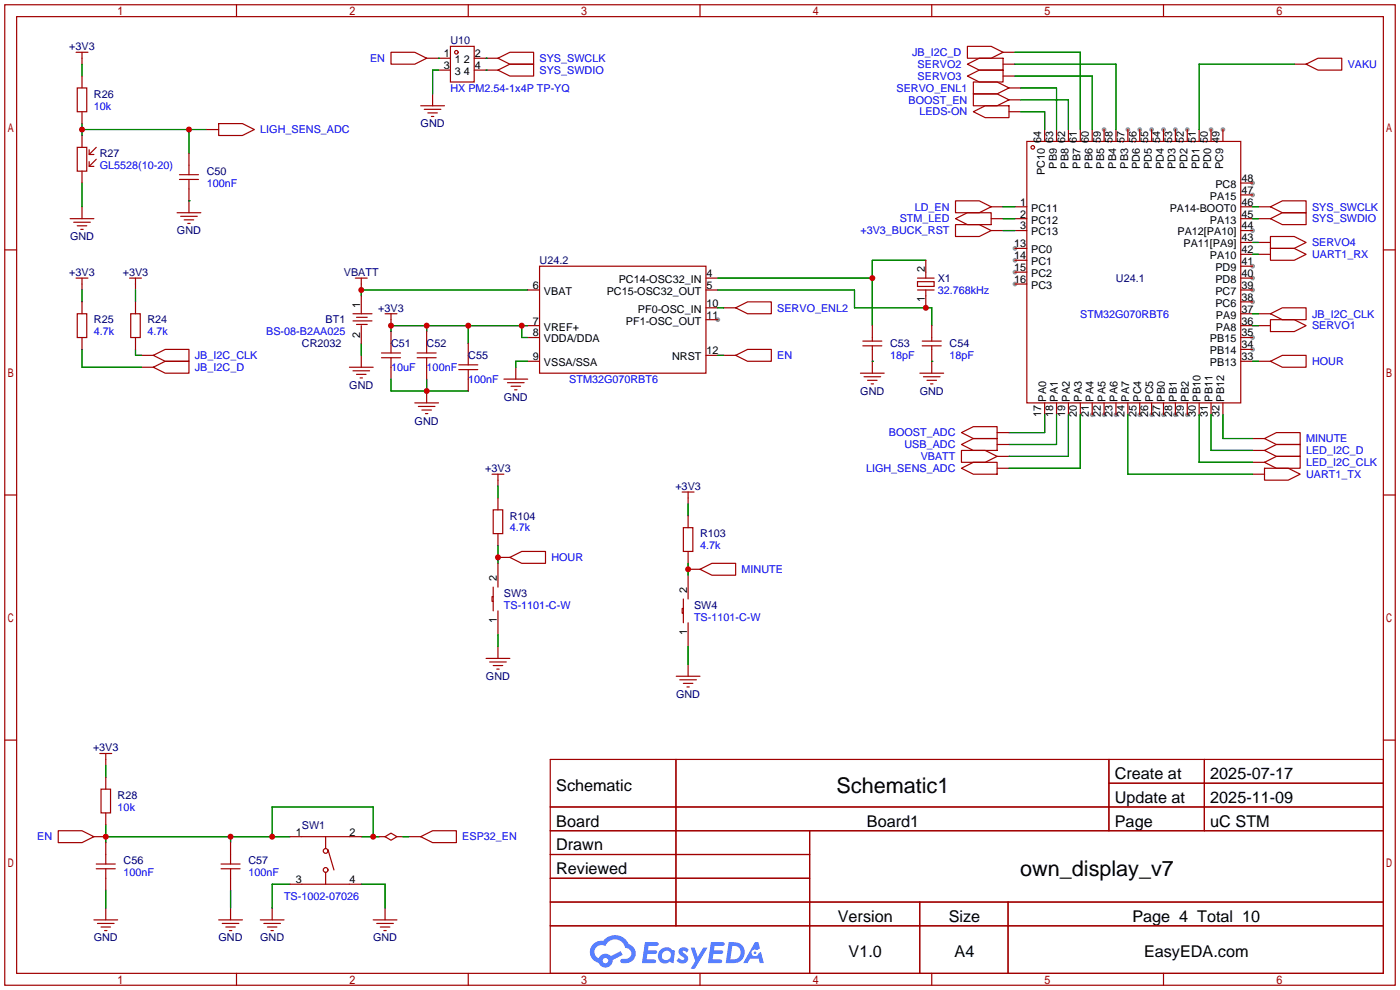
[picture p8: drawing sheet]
<svg xmlns="http://www.w3.org/2000/svg" width="299mm" height="212mm" viewBox="0 0 299 212" stroke-linecap="round" stroke-linejoin="round" font-family="sans-serif">
<g fill="#999">
<circle cx="216.9" cy="53.1" r=".51"/>
<circle cx="216.9" cy="55.6" r=".51"/>
<circle cx="216.9" cy="58.2" r=".51"/>
<circle cx="216.9" cy="60.7" r=".51"/>
<circle cx="233.4" cy="88.6" r=".51"/>
<circle cx="236" cy="88.6" r=".51"/>
<circle cx="238.5" cy="88.6" r=".51"/>
<circle cx="243.6" cy="88.6" r=".51"/>
<circle cx="246.1" cy="88.6" r=".51"/>
<circle cx="248.7" cy="88.6" r=".51"/>
<circle cx="251.2" cy="88.6" r=".51"/>
<circle cx="253.7" cy="88.6" r=".51"/>
<circle cx="267.7" cy="74.7" r=".51"/>
<circle cx="267.7" cy="72.1" r=".51"/>
<circle cx="267.7" cy="64.5" r=".51"/>
<circle cx="267.7" cy="62" r=".51"/>
<circle cx="267.7" cy="59.4" r=".51"/>
<circle cx="267.7" cy="56.9" r=".51"/>
<circle cx="267.7" cy="49.3" r=".51"/>
<circle cx="267.7" cy="41.7" r=".51"/>
<circle cx="267.7" cy="39.1" r=".51"/>
<circle cx="261.4" cy="27.7" r=".51"/>
<circle cx="258.8" cy="27.7" r=".51"/>
<circle cx="253.7" cy="27.7" r=".51"/>
<circle cx="251.2" cy="27.7" r=".51"/>
<circle cx="248.7" cy="27.7" r=".51"/>
<circle cx="246.1" cy="27.7" r=".51"/>
<circle cx="243.6" cy="27.7" r=".51"/>
<circle cx="241" cy="27.7" r=".51"/>
<circle cx="236" cy="27.7" r=".51"/>
<circle cx="153.4" cy="68.3" r=".51"/>
</g>
<g fill="none" stroke="#a10000" stroke-width=".25">
<path d="M1 1h297.2v209.6h-297.2zM3.6 3.6h292.1v204.4h-292.1zM50.5 1v2.6M100.1 1v2.6M149.6 1v2.6M199.1 1v2.6M248.7 1v2.6M1 53.4h2.6M295.7 53.4h2.5M1 105.8h2.6M295.7 105.8h2.5M1 158.2h2.6"/>
<path d="M295.7 158.2h2.5M117.6 162.3h178.1v45.7h-178.1zM117.6 172.5h178.1M117.6 177.5h178.1M144.5 162.3v35.6M173 177.5v30.5M237 162.3v15.2M237 167.4h58.7M257.4 162.3v15.2M117.6 182.6h55.4M117.6 192.8h178.1M117.6 187.7h55.4"/>
<path d="M117.6 197.9h178.1M196.6 192.8v15.2M215.4 192.8v15.2M50.5 208v2.6M100.1 208v2.6M149.6 208v2.6M199.1 208v2.6M248.7 208v2.6"/>
</g>
<g fill="#5487ff">
<path d="M145.3 202.7a1.3 1.3 0 0 1 1.9 .3l-.4 .6a.54 .54 0 0 0-.9-.2l.1 .2a1.34 1.34 0 0 1 .9 1.8 1.47 1.47 0 0 1-2.3-.1l.5-.6 .8 .5a.31 .31 0 0 0 .4-.3 .31 .31 0 0 0-.3-.4 1.12 1.12 0 0 1-.7-1.8z"/>
<path d="M147.6 202.5h.9l.6 2 1.2-2h.9l-2.7 4.6h-.9l1-1.7z"/>
<path d="M137.8 201.4h1.7a1.31 1.31 0 0 1 1.2 .2 .4 .4 0 0 1-.3 .5l-1.8 .1-.1 .9h1.6a.4 .4 0 0 1 .4 .4 .4 .4 0 0 1-.5 .4h-1.6l-.2 1.2h1.4a.46 .46 0 0 1 .5 0 .46 .46 0 0 1 .1 .5l-.4 .2h-2.6z"/>
<path d="M151.9 201.4h1.7a1.32 1.32 0 0 1 1.2 .2 .39 .39 0 0 1-.3 .5l-1.8 .1-.1 .9h1.6a.4 .4 0 0 1 .4 .4 .4 .4 0 0 1-.4 .4h-1.7l-.2 1.2h1.4a.46 .46 0 0 1 .5 0 .46 .46 0 0 1 .1 .5l-.4 .2h-2.6z"/>
<path d="M161.3 201.4h.8l.3 1.3-.6 .4a.75 .75 0 0 0-1.1 .3 .75 .75 0 0 0 .5 1 .75 .75 0 0 0 .9-.7l.5-.2 .6 2.3h-.8l-.3-.9h-1.8l-.5 .9h-1z"/>
<path d="M155.7 201.4l-.6 4.4h1.5a2.27 2.27 0 0 0 2.6-2.2 2.27 2.27 0 0 0-2.7-2.2zM156.5 202.1a1.5 1.5 0 0 1 1.8 1.6 1.5 1.5 0 0 1-1.9 1.4h-.3z"/>
<path d="M141.2 203a1.6 1.6 0 0 0-.3 2.3 1.6 1.6 0 0 0 2.3 .2l.7 .3 .3-2.4-.1-.3-.5-.1a1.58 1.58 0 0 0-2.4 0zM141.8 203.5a.98 .98 0 0 1 1.6 .4 .98 .98 0 0 1-1.1 1.3 .94 .94 0 0 1-.9-.7 .94 .94 0 0 1 .4-1z"/>
<path d="M126.8 201.8a2.37 2.37 0 0 0 1.1 4 1.54 1.54 0 0 0 1.8 1 1.54 1.54 0 0 0 1.2-1.6l2.2-1.1-.5-.8-2 1a1.57 1.57 0 0 0-2.7 .5 1.5 1.5 0 0 1-.7-2.1 1.5 1.5 0 0 1 2.2-.5 2.23 2.23 0 0 1 2.3-1.4 2.23 2.23 0 0 1 2 1.8 1.16 1.16 0 0 1 1.2 1.1 1.16 1.16 0 0 1-1.1 1.2h-.7a.47 .47 0 0 0-.5 .4 .47 .47 0 0 0 .4 .5 2.17 2.17 0 0 0 2.5-.9 2.17 2.17 0 0 0-.3-2.7l-.8-.4a3.2 3.2 0 0 0-5.5-.7l-1.1 .1zM128.8 205.3a.6 .6 0 0 1 1.2 0 .6 .6 0 0 1-1.2 0z"/>
<circle cx="161.4" cy="203.6" r=".28"/>
</g>
<g fill="none" stroke="#a10000" stroke-width=".25">
<path d="M16.3 11.2h2.5M16.5 18.8h2v5.1h-2zM17.5 11.2v2.5M17.5 16.3v2.5M83.6 11.2h5l2.6 1.2-2.6 1.3h-5zM91.2 12.4h5.1M93.7 15h2.6M96.3 9.9h5v7.6h-5zM101.3 12.4h5.1M101.3 15h5.1M106.4 15l2.6-1.3h5v2.6h-5zM106.4 12.4l2.6-1.2h5v2.5h-5z"/>
<path d="M206.8 16.3l2.5-1.3h5.1v2.5h-5.1zM206.8 13.7l2.5-1.3h5.1v2.6h-5.1zM206.8 9.9h5l2.6 1.3-2.6 1.2h-5zM208 17.5h5.1l2.5 1.3-2.5 1.3h-5.1zM214.4 11.2h2.5M214.4 13.7h2.5M214.4 16.3h2.5M215.6 18.8h2.6M276.6 13.7h2.5M279.1 13.7l2.6-1.3h5.1v2.6h-5.1zM16.5 31.5h2v5.1h-2zM17.5 23.9v2.5"/>
<path d="M17.5 29v2.5M17.5 36.6v2.5M19 34.5v1.1h1.1M19 32v1h1.1M20.6 34l-1.6 1.6M20.6 31.5l-1.6 1.5M38.4 37.3h4M38.4 38.4h4M40.4 32.8v4.5M40.4 38.4v7.1M44.2 27.7h2.5M46.7 26.4h5.1l2.6 1.3-2.6 1.3h-5.1z"/>
<path d="M89.9 22.6h5.1M90.7 23.4h3.5M91.4 24.1h2.1M92.2 24.9h.5M92.5 20.1v2.5M208 23.9l2.6-1.3h5v2.5h-5zM208 20.1h5.1l2.5 1.2-2.5 1.3h-5.1zM215.6 23.9h2.6M215.6 21.3h2.6M219.5 30.2h45.7v55.9h-45.7zM223.3 27.7v2.5M225.8 27.7v2.5"/>
<path d="M228.3 27.7v2.5M230.9 27.7v2.5M233.4 27.7v2.5M236 27.7v2.5M238.5 27.7v2.5M241 27.7v2.5M243.6 27.7v2.5M246.1 27.7v2.5M248.7 27.7v2.5M251.2 27.7v2.5M253.7 27.7v2.5M256.3 27.7v2.5"/>
<path d="M258.8 27.7v2.5M261.4 27.7v2.5M265.2 39.1h2.5M15 46.7h5.1M15.7 47.5h3.6M16.3 59.4h2.5M16.5 48.3h2M17.3 49h.5M17.5 44.2v2.5M17.5 59.4v2.6M27.7 59.4h2.5M29 59.4v2.6"/>
<path d="M37.8 45.5h5.1M38.6 46.2h3.6M39.4 47h2M40.1 47.8h.5M75.9 59.4h2.6M77.2 59.4v2.6M115.3 56.9h35.6v22.9h-35.6zM150.9 59.4h2.5M196.1 59.4h3.5M197.9 55.6v3.8M204.2 46.7l2.6-1.2h5v2.5h-5zM204.2 48h5.1l2.5 1.3-2.5 1.2h-5.1z"/>
<path d="M204.2 42.9h5.1l2.5 1.3-2.5 1.3h-5.1zM211.8 46.7h2.6M211.8 49.3h2.6M211.8 44.2h2.6M216.9 46.7h2.6M216.9 49.3h2.6M216.9 44.2h2.6M216.9 53.1h2.6M216.9 55.6h2.6M216.9 58.2h2.6M265.2 46.7h2.5M265.2 49.3h2.5"/>
<path d="M265.2 44.2h2.5M265.2 51.8h2.5M265.2 59.4h2.5M265.2 56.9h2.5M265.2 54.4h2.5M265.2 41.7h2.5M269 46.7h2.5M269 44.2h2.5M269 51.8h2.5M269 54.4h2.5M271.5 50.5h5.1l2.5 1.3-2.5 1.3h-5.1zM271.5 46.7l2.6-1.2h5v2.5h-5z"/>
<path d="M271.5 44.2l2.6-1.3h5v2.6h-5zM271.5 53.1h5.1l2.5 1.3-2.5 1.2h-5.1zM16.5 67.1h2v5h-2zM17.5 64.5v2.6M17.5 72.1v2.6M27.9 67.1h2.1v5h-2.1zM29 64.5v2.6M29 72.1v2.6M30.2 78.5h2.6M30.2 75.9h2.6M32.8 78.5l2.5-1.3h5.1v2.6h-5.1zM32.8 75.9l2.5-1.2h5.1v2.5h-5.1z"/>
<path d="M74.7 78.5h5.1M75.4 79.2h3.6M75.4 67.1h4.1M75.4 68.6h4.1M76.2 69.3h2.3M76.2 67.8h2.3M77.2 63.2v3.9M77.2 69.6v3.8M77.2 75.9v2.6M81.5 76.5h4.1M81.5 75.4h4.1M82.3 67.1h2.5"/>
<path d="M83.6 67.1v2.5M83.6 70.9v4.5M83.6 76.5v4.5M89.2 76.5h4M89.2 75.4h4M91.2 70.9v4.5M91.2 76.5v4.5M98 78h4.1M98 79h4.1M100.1 73.4v4.6M100.1 79v4.6M110.2 78.5v2.5"/>
<path d="M112.8 69.6h2.5M112.8 77.2h2.5M112.8 72.1h2.5M112.8 62h2.5M150.9 62h2.5M150.9 75.9h2.5M150.9 65.8h2.5M150.9 68.3h2.5M154.7 75.9h2.5M154.7 65.8h2.5M157.2 75.9l2.6-1.2h5v2.5h-5zM157.2 65.8l2.6-1.3h5v2.6h-5z"/>
<path d="M183.9 79.8h5.1M184.4 73.9h4.1M184.4 72.9h4.1M186.4 69.6v3.3M186.4 73.9v5.9M196.1 60.2h3.5v1h-3.5zM196.1 62h3.5M196.6 79.8h5.1M197.1 73.9h4.1M197.1 72.9h4.1M197.9 62v3.8M199.1 69.6v3.3"/>
<path d="M199.1 73.9v5.9M216.9 60.7h2.6M265.2 69.6h2.5M265.2 77.2h2.5M265.2 74.7h2.5M265.2 72.1h2.5M265.2 67.1h2.5M265.2 64.5h2.5M265.2 62h2.5M269 69.6h2.5M269 77.2h2.5M269 67.1h2.5"/>
<path d="M271.5 68.3h5.1l2.5 1.3-2.5 1.3h-5.1zM271.5 67.1l2.6-1.3h5v2.5h-5zM271.5 77.2l2.6-1.3h5v2.6h-5zM76.2 80h2M77 80.8h.5M88.6 86.1h5.1M89.4 86.9h3.6M90.2 87.6h2M90.9 88.4h.5M91.2 83.6v2.5M107.7 81h5.1M108.5 81.8h3.5"/>
<path d="M109.2 82.5h2.1M110 83.3h.5M184.7 80.5h3.5M185.4 81.3h2.1M186.2 82h.5M197.4 80.5h3.5M198.1 81.3h2.1M198.9 82h.5M205.5 96.3h5.1l2.5 1.2-2.5 1.3h-5.1zM205.5 95l2.5-1.3h5.1v2.6h-5.1zM205.5 92.5l2.5-1.3h5.1v2.5h-5.1zM213.1 97.5h2.5"/>
<path d="M213.1 95h2.5M213.1 92.5h2.5M223.3 86.1v2.5M225.8 86.1v2.5M228.3 86.1v2.5M230.9 86.1v2.5M233.4 86.1v2.5M236 86.1v2.5M238.5 86.1v2.5M241 86.1v2.5M243.6 86.1v2.5M246.1 86.1v2.5"/>
<path d="M248.7 86.1v2.5M251.2 86.1v2.5M253.7 86.1v2.5M256.3 86.1v2.5M258.8 86.1v2.5M261.4 86.1v2.5M267.7 96.3h2.6M267.7 98.8h2.6M267.7 93.7h2.6M270.3 96.3l2.5-1.3h5.1v2.5h-5.1zM270.3 98.8l2.5-1.3h5.1v2.6h-5.1zM270.3 93.7l2.5-1.2h5.1v2.5h-5.1z"/>
<path d="M105.2 101.3h2.5M105.4 109h2v5h-2zM106.4 101.3v2.6M106.4 106.4v2.6M106.4 114v2.6M106.4 119.1h2.6M109 119.1l2.5-1.2h5.1v2.5h-5.1zM145.8 105.2h2.5M146 112.8h2.1v5.1h-2.1zM147.1 105.2v2.5M147.1 110.2v2.6M147.1 117.9v2.5"/>
<path d="M205.5 100.1l2.5-1.3h5.1v2.5h-5.1zM213.1 100.1h2.5M267.7 101.3h2.6M270.3 100.1h5l2.6 1.2-2.6 1.3h-5zM105.4 127.5h-.2v1h.2M105.4 125.5v5.1M106.4 120.4v5.1M106.4 130.6v5M106.4 138.2v2.5M146 130h-.2v1.1h.2M146 128v5.1M147.1 122.9v5.1"/>
<path d="M147.1 133.1v5.1M147.1 121.7h2.5M149.6 121.7l2.5-1.3h5.1v2.5h-5.1zM103.9 140.7h5.1M104.6 141.5h3.6M105.4 142.2h2M106.2 143h.5M144.5 144.5h5.1M145.3 145.3h3.5M146 146.1h2.1M146.8 146.8h.5M147.1 142v2.5"/>
<path d="M12.4 177.5h5.1l2.6 1.3-2.6 1.3h-5.1zM20.1 178.8h2.5M21.3 161h2.6M21.6 168.7h2v5h-2zM22.6 161v2.6M22.6 166.1v2.6M22.6 173.7v2.6M62 178.8h15.2M69.6 178.8v2.6M81 178.8h1.3M82.3 178.8l1.3-.7 1.2 .7-1.2 .8zM84.8 178.8h1.3"/>
<path d="M87.4 178.8h2.5M89.9 178.8l2.6-1.3h5v2.6h-5zM20.1 196.6h5M20.6 184.7h4M20.6 185.7h4M20.8 197.4h3.6M21.6 198.1h2M22.4 198.9h.5M22.6 180.1v4.6M22.6 185.7v4.5M22.6 194.1v2.5M46.7 196.6h5.1"/>
<path d="M47.2 184.7h4.1M47.2 185.7h4.1M47.5 197.4h3.6M48.3 198.1h2M49 198.9h.5M49.3 180.1v4.6M49.3 185.7v4.5M49.3 194.1v2.5M55.6 196.6h5.1M56.4 197.4h3.5M57.1 198.1h2.1M57.9 198.9h.5"/>
<path d="M58.2 194.1v2.5M62 189h15.2M69.6 186.4v2.6M70.1 181.6l1.3 4.3M79.8 196.6h5M80.5 197.4h3.6M81.3 198.1h2M82 198.9h.5M82.3 194.1v2.5"/>
<circle cx="97.5" cy="11.2" r=".38"/>
<circle cx="220.7" cy="31.5" r=".38"/>
<circle cx="69.6" cy="185.9" r=".51"/>
<circle cx="69.6" cy="181.9" r=".51"/>
</g>
<g fill="none" stroke="#008700" stroke-width=".25">
<path d="M17.5 13.7v2.6M93.7 12.4h.1M93.7 15h-1.2v5.1M103.9 15h.1M103.9 12.4h.1M216.9 11.2h14v16.5M216.9 13.7h21.6v14M216.9 16.3h16.5v11.4M218.2 18.8h7.6v8.9M276.6 13.7h-20.3v14M17.5 26.4v2.6M17.5 39.1v5.1"/>
<path d="M17.5 27.7h26.7M40.4 27.7v5.1M218.2 23.9h5.1v3.8M218.2 21.3h10.1v6.4M40.4 42.9h.1M153.4 59.4h33M197.9 55.6h-11.5v14M214.4 46.7h2.5M214.4 44.2h2.5M214.4 49.3h2.5M267.7 46.7h1.3M267.7 44.2h1.3"/>
<path d="M267.7 51.8h1.3M267.7 54.4h1.3M17.5 62v2.5M17.5 74.7v3.8h12.7M29 74.7v1.2h1.2M29 62v2.5M77.2 73.4v2.5M91.2 69.6v1.3M100.1 69.6v3.8M111.5 69.6v2.5h1.3M112.8 62h-35.6v1.2M112.8 69.6h-29.2v1.3"/>
<path d="M112.8 77.2h-2.6v1.3M153.4 62h29.2v3.8h16.5v3.8M153.4 75.9h1.3M153.4 65.8h1.3M186.4 77.2h.1M199.1 77.2h.1M267.7 69.6h1.3M267.7 77.2h1.3M267.7 67.1h1.3M83.6 81v2.6h16.5M91.2 81v2.6M223.3 88.6v3.9h-7.7"/>
<path d="M225.8 88.6v6.4h-10.2M228.3 88.6v8.9h-12.7M230.9 88.6v11.5h-15.3M241 88.6v12.7h26.7M256.3 88.6v10.2h11.4M258.8 88.6v7.7h8.9M261.4 88.6v5.1h6.3M106.4 103.9v2.5M106.4 116.6v3.8M147.1 107.7v2.5M106.4 135.6v2.6M147.1 120.4v2.5"/>
<path d="M147.1 138.2v3.8M22.6 163.6v2.5M22.6 176.3v3.8M22.6 178.8h39.4M49.3 178.8v1.3M58.2 178.8v-6.3h21.6v6.3M77.2 178.8h3.8M86.1 178.8h1.3M22.6 190.2v3.9M49.3 190.2v3.9M62 189h-3.8v5.1M77.2 189h5.1v5.1"/>
</g>
<g fill="#c00">
<circle cx="58.2" cy="178.8" r=".63"/>
<circle cx="79.8" cy="178.8" r=".63"/>
<circle cx="49.3" cy="178.8" r=".63"/>
<circle cx="22.6" cy="178.8" r=".63"/>
<circle cx="17.5" cy="27.7" r=".63"/>
<circle cx="40.4" cy="27.7" r=".63"/>
<circle cx="77.2" cy="62" r=".63"/>
<circle cx="83.6" cy="69.6" r=".63"/>
<circle cx="91.2" cy="69.6" r=".63"/>
<circle cx="100.1" cy="69.6" r=".63"/>
<circle cx="111.5" cy="69.6" r=".63"/>
<circle cx="91.2" cy="83.6" r=".63"/>
<circle cx="186.4" cy="59.4" r=".63"/>
<circle cx="197.9" cy="65.8" r=".63"/>
<circle cx="106.4" cy="119.1" r=".63"/>
<circle cx="147.1" cy="121.7" r=".63"/>
</g>
<g font-size="4.6">
<text x="178.8" y="169.4">Schematic1</text>
<text x="218" y="187.2">own_display_v7</text>
</g>
<g font-size="3.5">
<text x="238.3" y="166.5">Create at</text>
<text x="258.7" y="166.5">2025-07-17</text>
<text x="118.9" y="169.1">Schematic</text>
<text x="238.3" y="171.6">Update at</text>
<text x="258.7" y="171.6">2025-11-09</text>
<text x="118.9" y="176.7">Board</text>
<text x="185.3" y="176.7">Board1</text>
<text x="238.3" y="176.7">Page</text>
<text x="258.7" y="176.7">uC STM</text>
<text x="118.9" y="181.8">Drawn</text>
<text x="118.9" y="186.8">Reviewed</text>
<text x="179.1" y="197">Version</text>
<text x="202.8" y="197">Size</text>
<text x="242" y="197">Page 4 Total 10</text>
<text x="181.4" y="204.6">V1.0</text>
<text x="204" y="204.6">A4</text>
<text x="244.5" y="204.6">EasyEDA.com</text>
</g>
<g font-size="2.3" fill="#000080">
<text x="14.8" y="10.7">+3V3</text>
<text x="96.3" y="9.4">U10</text>
<text x="20.1" y="20.9">R26</text>
<text x="89.9" y="27.2">GND</text>
<text x="21.3" y="33.6">R27</text>
<text x="44.2" y="37.4">C50</text>
<text x="15" y="51.4">GND</text>
<text x="37.8" y="50.1">GND</text>
<text x="14.8" y="59">+3V3</text>
<text x="26.2" y="59">+3V3</text>
<text x="73.5" y="59">VBATT</text>
<text x="115.3" y="56.4">U24.2</text>
<text x="200.4" y="60.2">X1</text>
<text x="238.5" y="60.2">U24.1</text>
<text x="20.1" y="69.1">R25</text>
<text x="31.5" y="69.1">R24</text>
<text x="69.6" y="69.1">BT1</text>
<text x="80.8" y="66.6">+3V3</text>
<text x="64.5" y="74.2">CR2032</text>
<text x="83.6" y="74.2">C51</text>
<text x="91.2" y="74.2">C52</text>
<text x="100.1" y="76.8">C55</text>
<text x="190.2" y="74.2">C53</text>
<text x="202.9" y="74.2">C54</text>
<text x="74.7" y="83.1">GND</text>
<text x="107.7" y="85.6">GND</text>
<text x="183.9" y="84.4">GND</text>
<text x="196.6" y="84.4">GND</text>
<text x="88.6" y="90.7">GND</text>
<text x="103.7" y="100.9">+3V3</text>
<text x="144.3" y="104.7">+3V3</text>
<text x="109" y="111">R104</text>
<text x="149.6" y="114.9">R103</text>
<text x="107.7" y="127.6">SW3</text>
<text x="148.3" y="130.1">SW4</text>
<text x="103.9" y="145.3">GND</text>
<text x="144.5" y="149.1">GND</text>
<text x="19.9" y="160.6">+3V3</text>
<text x="25.1" y="170.7">R28</text>
<text x="64.5" y="177.1">SW1</text>
<text x="26.4" y="184.7">C56</text>
<text x="53.1" y="184.7">C57</text>
<text x="20" y="201.2">GND</text>
<text x="46.7" y="201.2">GND</text>
<text x="55.6" y="201.2">GND</text>
<text x="79.7" y="201.2">GND</text>
</g>
<g font-size="2.3" fill="#00f">
<text x="195" y="12">JB_I2C_D</text>
<text x="79.1" y="13.3">EN</text>
<text x="115.3" y="15.8">SYS_SWDIO</text>
<text x="115.3" y="13.3">SYS_SWCLK</text>
<text x="196.1" y="17.1">SERVO3</text>
<text x="196.1" y="14.5">SERVO2</text>
<text x="288" y="14.5">VAKU</text>
<text x="20.1" y="23.4">10k</text>
<text x="96.3" y="19.6">HX PM2.54-1x4P TP-YQ</text>
<text x="191.6" y="19.6">SERVO_ENL1</text>
<text x="194.2" y="22.1">BOOST_EN</text>
<text x="55.6" y="28.5">LIGH_SENS_ADC</text>
<text x="196.5" y="24.7">LEDS-ON</text>
<text x="21.3" y="36.1">GL5528(10-20)</text>
<text x="44.2" y="39.9">100nF</text>
<text x="192.3" y="47.5">STM_LED</text>
<text x="195.5" y="45">LD_EN</text>
<text x="280.4" y="47.5">SYS_SWDIO</text>
<text x="280.4" y="45">SYS_SWCLK</text>
<text x="183.9" y="50.1">+3V3_BUCK_RST</text>
<text x="280.4" y="52.6">SERVO4</text>
<text x="280.4" y="55.2">UART1_RX</text>
<text x="200.4" y="62.8">32.768kHz</text>
<text x="20.1" y="71.7">4.7k</text>
<text x="31.5" y="71.7">4.7k</text>
<text x="56.9" y="71.7">BS-08-B2AA025</text>
<text x="166.1" y="66.6">SERVO_ENL2</text>
<text x="230.9" y="67.9">STM32G070RBT6</text>
<text x="280.4" y="70.4">SERVO1</text>
<text x="280.4" y="67.9">JB_I2C_CLK</text>
<text x="41.7" y="76.8">JB_I2C_CLK</text>
<text x="166.1" y="76.8">EN</text>
<text x="190.2" y="76.8">18pF</text>
<text x="202.9" y="76.8">18pF</text>
<text x="41.7" y="79.3">JB_I2C_D</text>
<text x="83.6" y="79.3">10uF</text>
<text x="91.2" y="79.3">100nF</text>
<text x="100.1" y="81.8">100nF</text>
<text x="121.7" y="81.8">STM32G070RBT6</text>
<text x="280.4" y="78">HOUR</text>
<text x="190" y="93.3">BOOST_ADC</text>
<text x="193.3" y="95.8">USB_ADC</text>
<text x="279.1" y="94.5">MINUTE</text>
<text x="185.1" y="100.9">LIGH_SENS_ADC</text>
<text x="196.8" y="98.3">VBATT</text>
<text x="279.1" y="97.1">LED_I2C_D</text>
<text x="279.1" y="99.6">LED_I2C_CLK</text>
<text x="279.1" y="102.2">UART1_TX</text>
<text x="109" y="113.6">4.7k</text>
<text x="117.9" y="119.9">HOUR</text>
<text x="149.6" y="117.4">4.7k</text>
<text x="158.5" y="122.5">MINUTE</text>
<text x="107.7" y="130.1">TS-1101-C-W</text>
<text x="148.3" y="132.6">TS-1101-C-W</text>
<text x="25.1" y="173.3">10k</text>
<text x="8" y="179.6">EN</text>
<text x="98.8" y="179.6">ESP32_EN</text>
<text x="26.4" y="187.2">100nF</text>
<text x="53.1" y="187.2">100nF</text>
<text x="60.7" y="192.3">TS-1002-07026</text>
</g>
<g font-size="2.3">
<text x="94.9" y="12.2">1</text>
<text x="94.9" y="14.8">3</text>
<text x="97.2" y="13.5">1</text>
<text x="97.2" y="16">3</text>
<text x="99.1" y="16">4</text>
<text x="99.1" y="13.5">2</text>
<text x="101.5" y="14.8">4</text>
<text x="101.5" y="12.2">2</text>
<text x="222.5" y="30.6" transform="rotate(-90 222.5 30.6)">64</text>
<text x="225.1" y="30.6" transform="rotate(-90 225.1 30.6)">63</text>
<text x="227.6" y="30.6" transform="rotate(-90 227.6 30.6)">62</text>
<text x="230.2" y="30.6" transform="rotate(-90 230.2 30.6)">61</text>
<text x="232.7" y="30.6" transform="rotate(-90 232.7 30.6)">60</text>
<text x="235.2" y="30.6" transform="rotate(-90 235.2 30.6)">59</text>
<text x="237.8" y="30.6" transform="rotate(-90 237.8 30.6)">58</text>
<text x="240.3" y="30.6" transform="rotate(-90 240.3 30.6)">57</text>
<text x="242.9" y="30.6" transform="rotate(-90 242.9 30.6)">56</text>
<text x="245.4" y="30.6" transform="rotate(-90 245.4 30.6)">55</text>
<text x="247.9" y="30.6" transform="rotate(-90 247.9 30.6)">54</text>
<text x="250.5" y="30.6" transform="rotate(-90 250.5 30.6)">53</text>
<text x="253" y="30.6" transform="rotate(-90 253 30.6)">52</text>
<text x="255.6" y="30.6" transform="rotate(-90 255.6 30.6)">51</text>
<text x="258.1" y="30.6" transform="rotate(-90 258.1 30.6)">50</text>
<text x="260.6" y="30.6" transform="rotate(-90 260.6 30.6)">49</text>
<text x="223.3" y="37.4" transform="rotate(-90 223.3 37.4)">PC10</text>
<text x="225.9" y="36" transform="rotate(-90 225.9 36)">PB9</text>
<text x="228.4" y="36" transform="rotate(-90 228.4 36)">PB8</text>
<text x="230.9" y="36" transform="rotate(-90 230.9 36)">PB7</text>
<text x="233.5" y="36" transform="rotate(-90 233.5 36)">PB6</text>
<text x="236" y="36" transform="rotate(-90 236 36)">PB5</text>
<text x="238.6" y="36" transform="rotate(-90 238.6 36)">PB4</text>
<text x="241.1" y="36" transform="rotate(-90 241.1 36)">PB3</text>
<text x="243.6" y="36.1" transform="rotate(-90 243.6 36.1)">PD6</text>
<text x="246.2" y="36.1" transform="rotate(-90 246.2 36.1)">PD5</text>
<text x="248.7" y="36.1" transform="rotate(-90 248.7 36.1)">PD4</text>
<text x="251.3" y="36.1" transform="rotate(-90 251.3 36.1)">PD3</text>
<text x="253.8" y="36.1" transform="rotate(-90 253.8 36.1)">PD2</text>
<text x="256.3" y="36.1" transform="rotate(-90 256.3 36.1)">PD1</text>
<text x="258.9" y="36.1" transform="rotate(-90 258.9 36.1)">PD0</text>
<text x="259.7" y="40.2">PC8</text>
<text x="261.4" y="36.1" transform="rotate(-90 261.4 36.1)">PC9</text>
<text x="265.3" y="41.4">47</text>
<text x="265.3" y="38.9">48</text>
<text x="218" y="44">1</text>
<text x="218" y="46.5">2</text>
<text x="220.4" y="45.2">PC11</text>
<text x="220.4" y="47.8">PC12</text>
<text x="250" y="45.2">PA14-BOOT0</text>
<text x="258.6" y="47.8">PA13</text>
<text x="258.6" y="42.7">PA15</text>
<text x="265.3" y="46.5">45</text>
<text x="265.3" y="44">46</text>
<text x="216.8" y="52.9">13</text>
<text x="218" y="49">3</text>
<text x="220.4" y="50.3">PC13</text>
<text x="251.7" y="50.3">PA12[PA10]</text>
<text x="252.9" y="52.9">PA11[PA9]</text>
<text x="265.3" y="51.6">43</text>
<text x="265.3" y="49">44</text>
<text x="151" y="59.2">4</text>
<text x="197.6" y="58.2" transform="rotate(-90 197.6 58.2)">2</text>
<text x="216.8" y="55.4">14</text>
<text x="216.8" y="57.9">15</text>
<text x="220.4" y="54.1">PC0</text>
<text x="220.4" y="56.7">PC1</text>
<text x="220.4" y="59.2">PC2</text>
<text x="258.6" y="55.4">PA10</text>
<text x="259.7" y="57.9">PD9</text>
<text x="265.3" y="59.2">40</text>
<text x="265.3" y="56.7">41</text>
<text x="265.3" y="54.1">42</text>
<text x="77" y="65.8" transform="rotate(-90 77 65.8)">1</text>
<text x="113.9" y="61.7">6</text>
<text x="116.3" y="63">VBAT</text>
<text x="129.7" y="63">PC15-OSC32_OUT</text>
<text x="132.2" y="60.5">PC14-OSC32_IN</text>
<text x="151" y="61.7">5</text>
<text x="151" y="65.6">10</text>
<text x="197.6" y="64.5" transform="rotate(-90 197.6 64.5)">1</text>
<text x="216.8" y="60.5">16</text>
<text x="220.4" y="61.7">PC3</text>
<text x="259.7" y="65.6">PC6</text>
<text x="259.7" y="63">PC7</text>
<text x="259.7" y="60.5">PD8</text>
<text x="265.3" y="64.3">38</text>
<text x="265.3" y="61.7">39</text>
<text x="113.9" y="69.4">7</text>
<text x="113.9" y="71.9">8</text>
<text x="116.3" y="70.6">VREF+</text>
<text x="133.8" y="69.4">PF1-OSC_OUT</text>
<text x="136.3" y="66.8">PF0-OSC_IN</text>
<text x="151" y="68.1">11</text>
<text x="259.9" y="70.6">PA8</text>
<text x="259.9" y="68.1">PA9</text>
<text x="265.3" y="71.9">35</text>
<text x="265.3" y="69.4">36</text>
<text x="265.3" y="66.8">37</text>
<text x="77" y="72.2" transform="rotate(-90 77 72.2)">2</text>
<text x="113.9" y="77">9</text>
<text x="116.3" y="73.2">VDDA/DDA</text>
<text x="143.7" y="77">NRST</text>
<text x="151" y="75.7">12</text>
<text x="258.6" y="75.7">PB14</text>
<text x="258.6" y="73.2">PB15</text>
<text x="265.3" y="77">33</text>
<text x="265.3" y="74.4">34</text>
<text x="116.3" y="78.3">VSSA/SSA</text>
<text x="258.6" y="78.3">PB13</text>
<text x="222.5" y="89" transform="rotate(-90 222.5 89)">17</text>
<text x="223.6" y="85.8" transform="rotate(-90 223.6 85.8)">PA0</text>
<text x="225.1" y="89" transform="rotate(-90 225.1 89)">18</text>
<text x="226.1" y="85.8" transform="rotate(-90 226.1 85.8)">PA1</text>
<text x="227.6" y="89" transform="rotate(-90 227.6 89)">19</text>
<text x="228.6" y="85.8" transform="rotate(-90 228.6 85.8)">PA2</text>
<text x="230.2" y="89" transform="rotate(-90 230.2 89)">20</text>
<text x="231.2" y="85.8" transform="rotate(-90 231.2 85.8)">PA3</text>
<text x="232.7" y="89" transform="rotate(-90 232.7 89)">21</text>
<text x="233.7" y="85.8" transform="rotate(-90 233.7 85.8)">PA4</text>
<text x="235.2" y="89" transform="rotate(-90 235.2 89)">22</text>
<text x="236.3" y="85.8" transform="rotate(-90 236.3 85.8)">PA5</text>
<text x="237.8" y="89" transform="rotate(-90 237.8 89)">23</text>
<text x="238.8" y="85.8" transform="rotate(-90 238.8 85.8)">PA6</text>
<text x="240.3" y="89" transform="rotate(-90 240.3 89)">24</text>
<text x="241.3" y="85.8" transform="rotate(-90 241.3 85.8)">PA7</text>
<text x="242.9" y="89" transform="rotate(-90 242.9 89)">25</text>
<text x="243.9" y="85.8" transform="rotate(-90 243.9 85.8)">PC4</text>
<text x="245.4" y="89" transform="rotate(-90 245.4 89)">26</text>
<text x="246.4" y="85.8" transform="rotate(-90 246.4 85.8)">PC5</text>
<text x="247.9" y="89" transform="rotate(-90 247.9 89)">27</text>
<text x="249" y="85.8" transform="rotate(-90 249 85.8)">PB0</text>
<text x="250.5" y="89" transform="rotate(-90 250.5 89)">28</text>
<text x="251.5" y="85.8" transform="rotate(-90 251.5 85.8)">PB1</text>
<text x="253" y="89" transform="rotate(-90 253 89)">29</text>
<text x="254" y="85.8" transform="rotate(-90 254 85.8)">PB2</text>
<text x="255.6" y="89" transform="rotate(-90 255.6 89)">30</text>
<text x="256.6" y="85.8" transform="rotate(-90 256.6 85.8)">PB10</text>
<text x="258.1" y="89" transform="rotate(-90 258.1 89)">31</text>
<text x="259.1" y="85.8" transform="rotate(-90 259.1 85.8)">PB11</text>
<text x="260.6" y="89" transform="rotate(-90 260.6 89)">32</text>
<text x="261.7" y="85.8" transform="rotate(-90 261.7 85.8)">PB12</text>
<text x="106.2" y="124.2" transform="rotate(-90 106.2 124.2)">2</text>
<text x="146.8" y="126.7" transform="rotate(-90 146.8 126.7)">2</text>
<text x="106.2" y="133.1" transform="rotate(-90 106.2 133.1)">1</text>
<text x="146.8" y="135.7" transform="rotate(-90 146.8 135.7)">1</text>
<text x="63.2" y="178.6">1</text>
<text x="74.7" y="178.6">2</text>
<text x="63.2" y="188.7">3</text>
<text x="74.7" y="188.7">4</text>
</g>
</svg>
